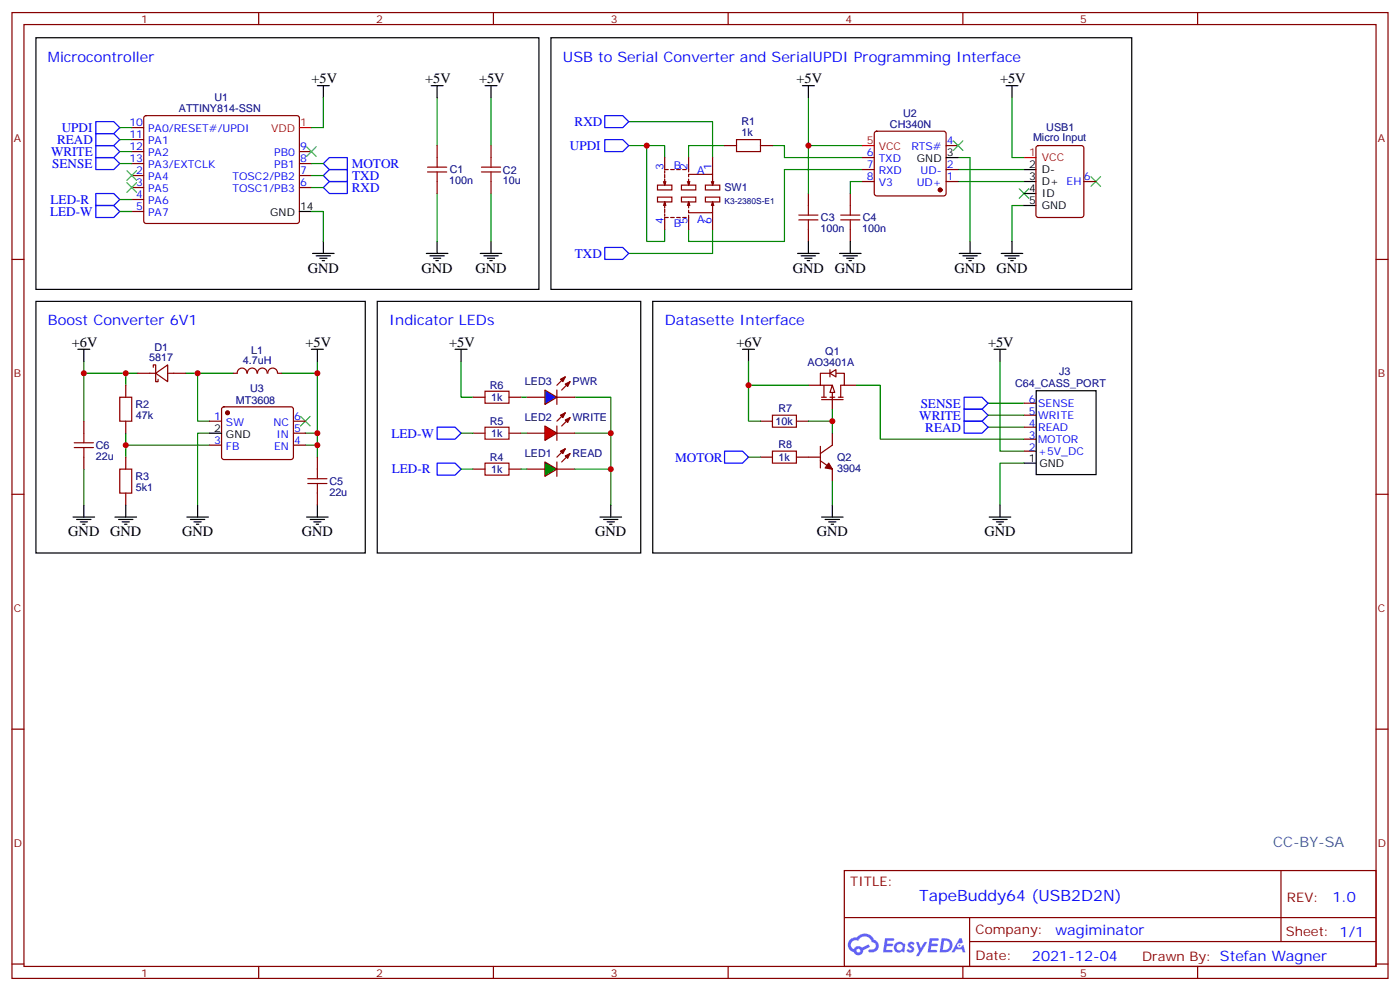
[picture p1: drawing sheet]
<svg xmlns="http://www.w3.org/2000/svg" width="412mm" height="292mm" viewBox="0 0 412 292" stroke-linecap="round" stroke-linejoin="round" font-family="sans-serif">
<g fill="none" stroke="#870000" stroke-width=".35">
<path d="M3.5 3.7h405.4v284.3h-405.4zM7.1 7.2h398.2v277.3h-398.2zM76.2 3.7v3.5M145.3 3.7v3.5M214.5 3.7v3.5M283.6 3.7v3.5M352.8 3.7v3.5M3.5 76.4h3.6M405.3 76.4h3.6M3.5 145.5h3.6M405.3 145.5h3.6M3.5 214.7h3.6"/>
<path d="M405.3 214.7h3.6M248.7 256.3h156.6v28.2h-156.6zM377.3 256.3v20.9M248.7 270.1h156.5M285.6 277.2h119.6M285.6 270.1v14.2M3.5 283.8h3.6M76.2 284.5v3.5M145.3 284.5v3.5M214.5 284.5v3.5M283.6 284.5v3.5M352.8 284.5v3.5"/>
<path d="M405.3 283.8h3.6"/>
</g>
<g fill="#5487ff">
<path d="M267.7 277.5a1.22 1.22 0 0 1 1.7 .2l-.4 .6a.47 .47 0 0 0-.3-.4 .47 .47 0 0 0-.5 .2l.1 .2a1.14 1.14 0 0 1 .8 1.8 1.14 1.14 0 0 1-1.9 0l-.2-.2 .5-.6 .7 .5a.29 .29 0 0 0 .3-.3 .29 .29 0 0 0-.2-.3 1.04 1.04 0 0 1-.6-1.7z"/>
<path d="M260.7 276.2h2.4l.3 .2-.2 .5-1.8 .1-.1 .8h1.5l.3 .4-.3 .4h-1.6l-.2 1.1h1.7l.2 .3-.2 .3-2.6 .1z"/>
<path d="M273.8 276.2h2.4l.3 .2-.1 .5-1.8 .1-.2 .8h1.6l.3 .4-.4 .4-1.6-.1-.1 1.1 1.7 .1 .2 .3-.2 .3-2.6 .1z"/>
<path d="M282.6 276.2h.7l.3 1.3-.6 .3a.69 .69 0 0 0-1 .3 .69 .69 0 0 0 .4 .9 .69 .69 0 0 0 .9-.6l.5-.2 .6 2.2h-.8l-.2-.9h-1.8l-.5 .9h-.8z"/>
<path d="M269.8 277.3h.8l.6 1.8 1.1-1.8h.9l-2.6 4.2h-.8l.9-1.5z"/>
<path d="M277.4 276.2l-.6 4.2h1.3a2.11 2.11 0 0 0 2.5-2.1 2.11 2.11 0 0 0-2.5-2.1zM278.1 277a1.39 1.39 0 0 1 1.7 1.4 1.39 1.39 0 0 1-1.8 1.2h-.3z"/>
<path d="M263.7 277.8a1.54 1.54 0 0 0-.1 2.2 1.54 1.54 0 0 0 2.2 .1l.6 .3 .3-2.3-.2-.3h-.4a1.49 1.49 0 0 0-2.4 0zM264 278.8a.94 .94 0 0 1 1.8 0 .94 .94 0 0 1-1.8 0z"/>
<path d="M250.4 276.6a2.18 2.18 0 0 0 1.1 3.7 1.44 1.44 0 0 0 1.6 .9 1.44 1.44 0 0 0 1.2-1.4l2-1.1-.5-.7-1.9 1a1.47 1.47 0 0 0-2.4 .4 1.39 1.39 0 0 1-.7-1.9 1.39 1.39 0 0 1 2-.5 2.12 2.12 0 0 1 2.2-1.3 2.12 2.12 0 0 1 1.9 1.7 1.14 1.14 0 0 1 1.1 1.4 1.14 1.14 0 0 1-1.7 .7 .43 .43 0 0 0-.5 .4 .43 .43 0 0 0 .4 .5 1.98 1.98 0 0 0 2.5-1.2 1.98 1.98 0 0 0-1.2-2.6 3.1 3.1 0 0 0-5.3-.6l-.9 .1zM252.3 279.9a.55 .55 0 0 1 1.1 0 .55 .55 0 0 1-1.1 0z"/>
<circle cx="282.6" cy="278.3" r=".26"/>
</g>
<path d="M135.8 106.4v10.5h3.5M153.5 116.9h1.7M169.3 116.9h10.6v31.8M153.5 127.5h1.7M169.3 127.5h10.6" fill="none" stroke="#008700" stroke-width=".35"/>
<path d="M134.1 102.8h3.5M135.8 102.8v3.6M176.7 152.2h6.4M177.8 152.9h4.2M178.9 153.6h2.1M179.6 154.3h.7M179.9 148.7v3.5" fill="none" stroke="#000" stroke-width=".35"/>
<path d="M142.9 115.2h7v3.5h-7zM142.9 125.8h7v3.5h-7z" fill="none" stroke="#a10000" stroke-width=".35"/>
<path d="M139.3 116.9h3.6M149.9 116.9h3.6M139.3 127.5h3.6M149.9 127.5h3.6M155.2 138.1h5.3M164 138.1h5.3" fill="none" stroke="#870000" stroke-width=".35"/>
<path d="M160.5 136l3.5 2.1-3.5 2.1z" fill="#0c0" stroke="#870000" stroke-width=".35"/>
<path d="M155.2 127.5h5.3M164 125.4v4.2M164 136v4.2M164 127.5h5.3M166.5 132.1l-2.5 2.5M166.5 121.5l-2.5 2.5M167.9 133.5l-2.4 2.5M167.9 122.9l-2.4 2.5" fill="none" stroke="#870000" stroke-width=".35"/>
<g fill="#870000" stroke="#870000" stroke-width=".35">
<path d="M166.5 134.2l1.4-.7-.7 1.4z"/>
<path d="M165.1 132.8l1.4-.7-.7 1.4z"/>
<path d="M166.5 123.6l1.4-.7-.7 1.5z"/>
<path d="M165.1 122.2l1.4-.7-.7 1.4z"/>
</g>
<path d="M160.5 125.4l3.5 2.1-3.5 2.1z" fill="#f00" stroke="#870000" stroke-width=".35"/>
<g fill="none" stroke="#008700" stroke-width=".35">
<path d="M35.3 37.6h3.5M95.2 28.8v8.8h-3.5M128.8 28.8v14.1M144.6 28.8v14.1M185.2 35.8h24.7v10.6M238.1 28.8v14.1M298.1 28.8v17.6h3.5M35.3 48.2h3.5M35.3 41.1h3.5M35.3 44.6h3.5M35.3 58.7h3.5M91.7 55.2h3.5"/>
<path d="M91.7 51.7h3.5M91.7 48.2h3.5M128.8 57v14.1M144.6 57v14.1M185.2 42.9h10.6v3.5M190.5 42.9v28.2h5.3v-3.5M213.4 42.9h-10.6v3.5M227.5 42.9h3.6v3.5h22.9M254 49.9h-22.9v21.2h-28.3v-3.5M254 53.4h-3.5v3.6M254 42.9h-15.9v14.1M282.2 46.4h3.6v24.7"/>
<path d="M282.2 53.4h19.4M282.2 49.9h19.4M35.3 62.3h3.5M91.7 62.3h3.5v8.8M209.9 67.6v7h-24.7M301.6 60.5h-3.5v10.6M24.7 109.9h15.9M24.7 106.4v17.6M37 109.9v3.5M54.7 109.9h14.1M58.2 109.9v14.1h3.5M82.9 109.9h10.6"/>
<path d="M93.5 106.4v28.2M291 118.7h10.6M294.6 106.4v26.4h7M24.7 138.1v10.6M37 131.1h24.7M37 127.5v7.1M61.7 127.5h-3.5v21.2M90 131.1h3.5M90 127.5h3.5M291 125.8h10.6M301.6 136.3h-7v12.4"/>
</g>
<g fill="none" stroke="#00f" stroke-width=".35">
<path d="M28.2 39.3h5.3l1.8 1.8-1.8 1.8h-5.3zM28.2 35.8h5.3l1.8 1.8-1.8 1.7h-5.3zM178.2 34h5.2l1.8 1.8-1.8 1.8h-5.2zM28.2 46.4h5.3l1.8 1.8-1.8 1.7h-5.3zM28.2 42.9h5.3l1.8 1.7-1.8 1.8h-5.3zM28.2 57h5.3l1.8 1.7-1.8 1.8h-5.3zM95.2 51.7l1.8-1.8h5.3v3.5h-5.3zM95.2 48.2l1.8-1.8h5.3v3.5h-5.3zM97 53.4h5.3v3.6h-5.3l-1.8-1.8zM178.2 41.1h5.2l1.8 1.8-1.8 1.7h-5.2zM28.2 60.5h5.3l1.8 1.8-1.8 1.7h-5.3zM178.2 72.8h5.2l1.8 1.8-1.8 1.8h-5.2z"/>
<path d="M284 116.9h5.3l1.7 1.8-1.7 1.8h-5.3zM284 124h5.3l1.7 1.8-1.7 1.7h-5.3z"/>
</g>
<g fill="none" stroke="#000" stroke-width=".35">
<path d="M162.3 11.1h171.1v74.1h-171.1zM93.5 25.2h3.5M95.2 25.2v3.6M127 25.2h3.5M128.8 25.2v3.6M142.9 25.2h3.5M144.6 25.2v3.6M236.4 25.2h3.5M238.1 25.2v3.6M296.3 25.2h3.6M298.1 25.2v3.6M278.7 46.4h3.5"/>
<path d="M301.6 57h3.6M301.6 53.4h3.6M301.6 49.9h3.6M88.2 62.3h3.5M92.1 74.6h6.3M93.1 75.3h4.3M94.2 76h2.1M94.9 76.7h.7M95.2 71.1v3.5M125.6 74.6h6.3M126.6 75.3h4.3M127.7 76h2.1"/>
<path d="M128.4 76.7h.7M128.8 71.1v3.5M141.5 74.6h6.3M142.5 75.3h4.3M143.6 76h2.1M144.3 76.7h.7M144.6 71.1v3.5M234.9 74.6h6.4M236 75.3h4.2M237.1 76h2.1M237.8 76.7h.7M238.1 71.1v3.5"/>
<path d="M247.3 74.6h6.3M248.4 75.3h4.2M249.4 76h2.1M250.1 76.7h.7M250.5 71.1v3.5M282.6 74.6h6.3M283.6 75.3h4.3M284.7 76h2.1M285.4 76.7h.7M285.8 71.1v3.5M294.9 74.6h6.4M296 75.3h4.2"/>
<path d="M297 76h2.2M297.7 76.7h.7M298.1 71.1v3.5M301.6 60.5h3.6M10.6 88.7h97v74.1h-97zM22.9 102.8h3.6M24.7 102.8v3.6M91.7 102.8h3.5M93.5 102.8v3.6M218.7 102.8h3.5M220.5 102.8v3.6M292.8 102.8h3.5"/>
<path d="M294.6 102.8v3.6M305.2 115h17.7v24.7h-17.7zM61.7 127.5h3.6M301.6 136.3h3.6M21.5 152.2h6.4M22.6 152.9h4.2M23.6 153.6h2.2M24.3 154.3h.7M24.7 148.7v3.5M33.9 152.2h6.3M34.9 152.9h4.3M36 153.6h2.1"/>
<path d="M36.7 154.3h.7M37 148.7v3.5M55 152.2h6.4M56.1 152.9h4.2M57.1 153.6h2.2M57.9 154.3h.7M58.2 148.7v3.5M90.3 152.2h6.4M91.4 152.9h4.2M92.4 153.6h2.1M93.1 154.3h.7M93.5 148.7v3.5"/>
<path d="M291.4 152.2h6.3M292.5 152.9h4.2M293.5 153.6h2.1M294.2 154.3h.7M294.6 148.7v3.5"/>
</g>
<g fill="none" stroke="#870000" stroke-width=".35">
<path d="M38.8 37.6h3.5M42.6 34.2l.4-.2h44.5l.5 .2 .2 .5-.1 30.7-.6 .4-44.7-.1-.5-.6v-30.4zM257.8 38.8l.4-.2h19.8l.5 .2 .2 .5v17.7l-.2 .5-.5 .2h-19.8l-.5-.3-.2-.4v-17.7zM38.8 51.7h3.5M38.8 55.2h3.5M38.8 58.7h3.5M38.8 48.2h3.5M38.8 44.6h3.5M38.8 41.1h3.5M88.2 51.7h3.5M88.2 55.2h3.5M88.2 48.2h3.5"/>
<path d="M88.2 44.6h3.5M128.8 42.9v3.5M128.8 53.4v3.6M144.6 42.9v3.5M144.6 53.4v3.6M193.7 58h4.2v1.4h-4.2zM193.7 54.5h4.2v1.4h-4.2zM195.4 53.4l.4 1.1M195.8 52.7v1.8l.3-1.1M195.8 46.4v3.5h1M195.8 50.3v.7M195.8 51.3v1.1"/>
<path d="M195.8 59.4l-.4 1.1M197.6 49.9h1M199.3 49.9h1.1M200.7 58h4.3v1.4h-4.3zM200.7 54.5h4.3v1.4h-4.3zM201.1 49.9h1M202.5 53.4l.3 1.1M202.8 52.7v1.8l.4-1.1M202.8 52v-.7h7.1v3.2l.4-1.1M202.8 46.4v4.2M202.8 59.4l-.3 1.1M207.8 58h4.2v1.4h-4.2z"/>
<path d="M207.8 54.5h4.2v1.4h-4.2zM209.5 53.4l.4 1.1M209.9 46.4v4.9M209.9 59.4l-.4 1.1M213.4 42.9h3.6M224 42.9h3.5M238.1 57v3.5M250.5 57v3.5M254 53.4h3.5M254 49.9h3.5M254 46.4h3.5M278.7 53.4h3.5"/>
<path d="M278.7 49.9h3.5M278.7 42.9h3.5M305.4 43.1l.5-.2h12.7l.6 .4 .1 20-.5 .7h-12.9l-.7-.4v-20zM319.3 53.4h3.5M38.8 62.3h3.5M195.8 61.6v1M195.8 63v.7M196.1 60.5l-.3-1.1v1.8M196.8 64h-1v3.6M197.6 64h1M199.3 64h1.1M201.1 64h1"/>
<path d="M202.8 63.3v4.3M203.2 60.5l-.4-1.1v1.8M209.9 62.6v5M210.3 60.5l-.4-1.1v3.2h-7.1v-.7M238.1 67.6v3.5M250.5 67.6v3.5M37 113.4v3.5M40.6 109.9h5.3M45.2 108.1v-.7h.7v5h.7v-.7M45.9 109.9l3.5-2.5v5zM49.4 109.9h5.3M65.5 120l.5-.2h19.7l.5 .2 .2 .5v14.4l-.7 .4-20-.1-.4-.6v-14.1z"/>
<path d="M72.7 109.9a1.41 1.41 0 0 0-1.4-1.5 1.41 1.41 0 0 0-1.4 1.5h-1.1M72.9 109.9a1.41 1.41 0 0 1 1.4-1.5 1.41 1.41 0 0 1 1.4 1.5M75.9 109.9a1.41 1.41 0 0 1 1.4-1.5 1.41 1.41 0 0 1 1.4 1.5M78.9 109.9a1.41 1.41 0 0 1 1.4-1.5 1.41 1.41 0 0 1 1.4 1.5M81.8 109.9h1.1M155.2 116.9h5.3M164 116.9h5.3M301.6 118.7h3.6M24.7 124v3.5M24.7 134.6v3.5M37 124v3.5M37 134.6v3.5"/>
<path d="M61.7 124h3.6M61.7 131.1h3.6M86.4 124h3.6M86.4 131.1h3.6M86.4 127.5h3.6M93.5 134.6v3.5M301.6 122.2h3.6M301.6 125.8h3.6M301.6 129.3h3.6M301.6 132.8h3.6M37 145.2v3.5M93.5 145.2v3.5"/>
</g>
<g fill="none" stroke="#a10000" stroke-width=".35">
<path d="M125.9 50.6h5.7M125.9 49.2h5.7M128.8 46.4v2.8M128.8 50.6v2.8M141.8 50.6h5.7M141.8 49.2h5.7M144.6 46.4v2.8M144.6 50.6v2.8M217 41.1h7v3.5h-7zM235.3 64.7h5.6M235.3 63.3h5.6M238.1 60.5v2.8"/>
<path d="M238.1 64.7v2.9M247.6 64.7h5.7M247.6 63.3h5.7M250.5 60.5v2.8M250.5 64.7v2.9M35.3 116.9h3.5v7.1h-3.5zM21.9 131.8h5.6M21.9 130.4h5.6M24.7 127.5v2.9M24.7 131.8v2.8M35.3 138.1h3.5v7.1h-3.5zM93.5 138.1v2.8"/>
<path d="M90.7 142.3h5.6M90.7 140.9h5.6M93.5 142.3v2.9"/>
</g>
<g fill="none" stroke="#3c3" stroke-width=".35">
<path d="M37.4 50.3l2.8 2.8M37.4 53.8l2.8 2.8M40.2 50.3l-2.8 2.8M40.2 53.8l-2.8 2.8M90.3 43.2l2.8 2.8M93.1 43.2l-2.8 2.8M280.8 41.5l2.8 2.8M283.6 41.5l-2.8 2.8M300.2 55.6l2.8 2.8M303 55.6l-2.8 2.8M321.4 52l2.8 2.9M324.2 52l-2.8 2.9"/>
<path d="M88.5 122.6l2.9 2.8M91.4 122.6l-2.9 2.8"/>
</g>
<path d="M88.2 37.6h3.5M254 42.9h3.5M301.6 46.4h3.6" fill="none" stroke="#f00" stroke-width=".35"/>
<g fill="#870000" stroke="#870000" stroke-width=".35">
<circle cx="276.9" cy="55.9" r=".53"/>
<circle cx="67" cy="121.5" r=".53"/>
</g>
<path d="M160.5 114.8l3.5 2.1-3.5 2.2z" fill="#00f" stroke="#870000" stroke-width=".35"/>
<g fill="none" stroke="#870000" stroke-width=".35">
<path d="M164 114.8v4.3M166.5 110.9l-2.5 2.5M167.9 112.4l-2.4 2.4M242 116.9h1.4M242 117.7h6.4M242.7 113.4v3.5M244.5 108.8v2.1M244.5 109.9h-2.8v3.5h3.5v3.5M244.5 116.9h1.4M246.2 109.9h2.5v3.5h-1.1v3.5M246.9 116.9h1.5M139.3 138.1h3.6"/>
<path d="M149.9 138.1h3.6"/>
</g>
<g fill="#870000" stroke="#870000" stroke-width=".35">
<path d="M166.5 113.1l1.4-.7-.7 1.4z"/>
<path d="M165.1 111.7l1.4-.8-.7 1.5z"/>
</g>
<path d="M142.9 136.3h7v3.6h-7z" fill="none" stroke="#a10000" stroke-width=".35"/>
<path d="M135.8 138.1h3.5M135.8 127.5h3.5M153.5 138.1h1.7M169.3 138.1h10.6" fill="none" stroke="#008700" stroke-width=".35"/>
<path d="M128.8 125.8h5.3l1.7 1.7-1.7 1.8h-5.3zM128.8 136.3h5.3l1.7 1.8-1.7 1.8h-5.3z" fill="none" stroke="#00f" stroke-width=".35"/>
<path d="M10.6 11.1h148.1v74.1h-148.1zM111.1 88.7h77.6v74.1h-77.6z" fill="none" stroke="#000" stroke-width=".35"/>
<g fill="#fff" stroke="#870000" stroke-width=".35">
<path d="M244.5 109.9l1.7-1.1v2.1z"/>
<path d="M245.2 113.4l.7 2.1h-1.4z"/>
</g>
<path d="M238.1 113.4h3.6M245.2 116.9v3.6M248.7 113.4h3.5M224 134.6h3.5M224 124h3.5M234.6 134.6h7.1M234.6 124h3.5M241.7 135.6l3.5 2.5v3.5M241.7 131.4v6.4M245.2 127.5v3.6l-3.5 2.4" fill="none" stroke="#870000" stroke-width=".35"/>
<path d="M244.1 136.3l1.1 1.8-2.1-.3z" fill="#870000" stroke="#870000" stroke-width=".35"/>
<path d="M227.5 122.2h7.1v3.6h-7.1zM227.5 132.8h7.1v3.5h-7.1z" fill="none" stroke="#a10000" stroke-width=".35"/>
<path d="M192.3 88.7h141.1v74.1h-141.1zM242 152.2h6.4M243.1 152.9h4.2M244.1 153.6h2.1M244.8 154.3h.7M245.2 148.7v3.5" fill="none" stroke="#000" stroke-width=".35"/>
<path d="M220.5 106.4v17.6h3.5M220.5 113.4h17.6M252.2 113.4h7.1v15.9h42.3M220.5 134.6h3.5M238.1 124h7.1M245.2 120.5v7M291 122.2h10.6M245.2 141.6v7.1" fill="none" stroke="#008700" stroke-width=".35"/>
<path d="M213.4 132.8h5.3l1.8 1.8-1.8 1.7h-5.3zM284 120.5h5.3l1.7 1.7-1.7 1.8h-5.3z" fill="none" stroke="#00f" stroke-width=".35"/>
<g fill="#c00">
<circle cx="37" cy="131.1" r=".88"/>
<circle cx="37" cy="109.9" r=".88"/>
<circle cx="24.7" cy="109.9" r=".88"/>
<circle cx="58.2" cy="109.9" r=".88"/>
<circle cx="93.5" cy="109.9" r=".88"/>
<circle cx="93.5" cy="131.1" r=".88"/>
<circle cx="93.5" cy="127.5" r=".88"/>
<circle cx="190.5" cy="42.9" r=".88"/>
<circle cx="238.1" cy="42.9" r=".88"/>
<circle cx="179.9" cy="127.5" r=".88"/>
<circle cx="179.9" cy="138.1" r=".88"/>
<circle cx="245.2" cy="124" r=".88"/>
<circle cx="220.5" cy="113.4" r=".88"/>
</g>
<text font-size="4.6" fill="#00f" x="270.8" y="265.3">TapeBuddy64 (USB2D2N)</text>
<g font-size="4.2" fill="#00f">
<text x="14.1" y="18.2">Microcontroller</text>
<text x="165.8" y="18.2">USB to Serial Converter and SerialUPDI Programming Interface</text>
<text x="14.1" y="95.8">Boost Converter 6V1</text>
<text x="114.7" y="95.8">Indicator LEDs</text>
<text x="195.8" y="95.8">Datasette Interface</text>
<text x="392.5" y="265.6">1.0</text>
<text x="310.9" y="275.1">wagiminator</text>
<text x="304" y="282.9">2021-12-04</text>
</g>
<g font-size="4.2">
<text x="91.7" y="24.5">+5V</text>
<text x="125.2" y="24.5">+5V</text>
<text x="141.1" y="24.5">+5V</text>
<text x="234.6" y="24.5">+5V</text>
<text x="294.6" y="24.5">+5V</text>
<text x="90.7" y="80.3">GND</text>
<text x="124.2" y="80.3">GND</text>
<text x="140.1" y="80.3">GND</text>
<text x="233.5" y="80.3">GND</text>
<text x="245.9" y="80.3">GND</text>
<text x="281.2" y="80.3">GND</text>
<text x="293.5" y="80.3">GND</text>
<text x="21.2" y="102.1">+6V</text>
<text x="90" y="102.1">+5V</text>
<text x="132.3" y="102.1">+5V</text>
<text x="217" y="102.1">+6V</text>
<text x="291" y="102.1">+5V</text>
<text x="20.1" y="157.9">GND</text>
<text x="32.5" y="157.9">GND</text>
<text x="53.6" y="157.9">GND</text>
<text x="88.9" y="157.9">GND</text>
<text x="175.3" y="157.9">GND</text>
<text x="240.6" y="157.9">GND</text>
<text x="290" y="157.9">GND</text>
</g>
<text font-size="4.2" fill="#0099b0" x="375" y="249.2">CC-BY-SA</text>
<g font-size="3.9" fill="#00f">
<text x="18.2" y="38.8">UPDI</text>
<text x="169.2" y="37.1">RXD</text>
<text x="15" y="45.9">WRITE</text>
<text x="16.8" y="42.4">READ</text>
<text x="167.9" y="44.1">UPDI</text>
<text x="15.4" y="49.5">SENSE</text>
<text x="103.6" y="49.4">MOTOR</text>
<text x="103.7" y="52.9">TXD</text>
<text x="103.6" y="56.5">RXD</text>
<text x="14.8" y="63.5">LED-W</text>
<text x="14.9" y="60">LED-R</text>
<text x="169.4" y="75.9">TXD</text>
<text x="270.8" y="123.5">WRITE</text>
<text x="271.2" y="120">SENSE</text>
<text x="115.3" y="128.8">LED-W</text>
<text x="272.6" y="127.1">READ</text>
<text x="198.9" y="135.9">MOTOR</text>
<text x="115.4" y="139.4">LED-R</text>
</g>
<g font-size="3.9" fill="#800">
<text x="250.5" y="260.9">TITLE:</text>
<text x="379.1" y="265.6">REV:</text>
<text x="287.4" y="275.1">Company:</text>
<text x="378.7" y="275.7">Sheet: 1/1</text>
<text x="287.4" y="282.8">Date:</text>
<text x="336.4" y="282.8">Drawn By: Stefan Wagner</text>
</g>
<g font-size="3.2" fill="#800">
<text x="41.6" y="6.7">1</text>
<text x="110.8" y="6.7">2</text>
<text x="179.9" y="6.7">3</text>
<text x="249.1" y="6.7">4</text>
<text x="318.2" y="6.7">5</text>
<text x="4.1" y="41.8">A</text>
<text x="405.9" y="41.8">A</text>
<text x="4.1" y="110.9">B</text>
<text x="405.9" y="110.9">B</text>
<text x="4.1" y="180.1">C</text>
<text x="405.9" y="180.1">C</text>
<text x="4.1" y="249.2">D</text>
<text x="405.9" y="249.2">D</text>
<text x="41.6" y="287.5">1</text>
<text x="110.8" y="287.5">2</text>
<text x="179.9" y="287.5">3</text>
<text x="249.1" y="287.5">4</text>
<text x="318.2" y="287.5">5</text>
</g>
<g font-size="3.2" fill="#000080">
<text x="63.2" y="29.8">U1</text>
<text x="52.7" y="33.1">ATTINY814-SSN</text>
<text x="266" y="34.4">U2</text>
<text x="218.4" y="40">1k</text>
<text x="218.4" y="36.8">R1</text>
<text x="262.2" y="37.6">CH340N</text>
<text x="304.3" y="41.5">Micro Input</text>
<text x="308.2" y="38.6">USB1</text>
<text x="132.5" y="51.1">C1</text>
<text x="148.2" y="51.1">C2</text>
<text x="132.3" y="54.2">100n</text>
<text x="148.2" y="54.2">10u</text>
<text x="213.4" y="56.3">SW1</text>
<text x="241.8" y="65.2">C3</text>
<text x="254.2" y="65.2">C4</text>
<text x="241.7" y="68.4">100n</text>
<text x="254" y="68.4">100n</text>
<text x="43.9" y="106.4">5817</text>
<text x="45.5" y="103.2">D1</text>
<text x="71.5" y="107.2">4.7uH</text>
<text x="74" y="104.1">L1</text>
<text x="237.9" y="107.8">AO3401A</text>
<text x="243.1" y="104.6">Q1</text>
<text x="154.6" y="113.5">LED3</text>
<text x="168.7" y="113.5">PWR</text>
<text x="299" y="113.9">C64_CASS_PORT</text>
<text x="312" y="110.4">J3</text>
<text x="69.5" y="118.8">MT3608</text>
<text x="73.7" y="115.5">U3</text>
<text x="144.3" y="114.5">R6</text>
<text x="144.7" y="118.1">1k</text>
<text x="39.9" y="120.2">R2</text>
<text x="40" y="123.4">47k</text>
<text x="144.3" y="125.1">R5</text>
<text x="154.6" y="124.1">LED2</text>
<text x="168.6" y="124.1">WRITE</text>
<text x="228.4" y="125.1">10k</text>
<text x="229.3" y="121.3">R7</text>
<text x="144.7" y="128.7">1k</text>
<text x="229.3" y="131.8">R8</text>
<text x="28.2" y="135.4">22u</text>
<text x="28.2" y="132.2">C6</text>
<text x="144.3" y="135.7">R4</text>
<text x="154.6" y="134.7">LED1</text>
<text x="168.6" y="134.7">READ</text>
<text x="229.3" y="135.7">1k</text>
<text x="246.6" y="135.7">Q2</text>
<text x="39.9" y="141.4">R3</text>
<text x="97" y="142.8">C5</text>
<text x="144.7" y="139.2">1k</text>
<text x="246.6" y="138.9">3904</text>
<text x="40" y="144.5">5k1</text>
<text x="97" y="145.9">22u</text>
</g>
<g font-size="3.2" fill="#00f">
<text x="38.1" y="37.2">10</text>
<text x="38.1" y="40.7">11</text>
<text x="43.6" y="39">PA0/RESET#/UPDI</text>
<text x="38.1" y="44.3">12</text>
<text x="38.1" y="47.8">13</text>
<text x="43.6" y="42.5">PA1</text>
<text x="43.6" y="46">PA2</text>
<text x="80.8" y="46">PB0</text>
<text x="88.4" y="47.8">8</text>
<text x="88.4" y="44.3">9</text>
<text x="255.3" y="46">6</text>
<text x="258.8" y="47.8">TXD</text>
<text x="268.5" y="44.3">RTS#</text>
<text x="278.9" y="42.5">4</text>
<text x="40.1" y="51.3">2</text>
<text x="43.6" y="53.1">PA4</text>
<text x="43.6" y="49.6">PA3/EXTCLK</text>
<text x="68.5" y="53.1">TOSC2/PB2</text>
<text x="80.8" y="49.6">PB1</text>
<text x="88.4" y="51.3">7</text>
<text x="195.4" y="49.9" transform="rotate(-90 195.4 49.9)">3</text>
<text x="198.5" y="49.7">B</text>
<text x="202.5" y="49.9" transform="rotate(-90 202.5 49.9)">2</text>
<text x="205.3" y="51.3">A</text>
<text x="209.5" y="49.9" transform="rotate(-90 209.5 49.9)">1</text>
<text x="255.3" y="49.6">7</text>
<text x="255.3" y="53.1">8</text>
<text x="258.8" y="51.3">RXD</text>
<text x="271.2" y="51.3">UD-</text>
<text x="278.9" y="53.1">1</text>
<text x="278.9" y="49.6">2</text>
<text x="319.3" y="53.1">6</text>
<text x="40.1" y="54.9">3</text>
<text x="40.1" y="58.4">4</text>
<text x="43.6" y="56.6">PA5</text>
<text x="68.5" y="56.6">TOSC1/PB3</text>
<text x="88.4" y="54.9">6</text>
<text x="258.8" y="54.9">V3</text>
<text x="270" y="54.9">UD+</text>
<text x="40.1" y="61.9">5</text>
<text x="43.6" y="60.1">PA6</text>
<text x="43.6" y="63.7">PA7</text>
<text x="205.3" y="65.5">A</text>
<text x="195.4" y="66" transform="rotate(-90 195.4 66)">4</text>
<text x="198.5" y="66.9">B</text>
<text x="202.5" y="66" transform="rotate(-90 202.5 66)">5</text>
<text x="209.5" y="66" transform="rotate(-90 209.5 66)">6</text>
<text x="303" y="118.5">6</text>
<text x="305.8" y="119.9">SENSE</text>
<text x="63.1" y="123.6">1</text>
<text x="66.6" y="125.4">SW</text>
<text x="80.5" y="125.4">NC</text>
<text x="86.6" y="123.6">6</text>
<text x="303" y="122">5</text>
<text x="303" y="125.6">4</text>
<text x="305.8" y="123.5">WRITE</text>
<text x="63.1" y="130.7">3</text>
<text x="81.4" y="128.9">IN</text>
<text x="86.6" y="130.7">4</text>
<text x="86.6" y="127.2">5</text>
<text x="303" y="129.1">3</text>
<text x="305.8" y="127">READ</text>
<text x="305.8" y="130.5">MOTOR</text>
<text x="66.6" y="132.5">FB</text>
<text x="80.7" y="132.5">EN</text>
<text x="303" y="132.6">2</text>
<text x="305.8" y="134">+5V_DC</text>
</g>
<g font-size="3.2" fill="#f00">
<text x="79.8" y="39">VDD</text>
<text x="88.4" y="37.2">1</text>
<text x="255.3" y="42.5">5</text>
<text x="258.8" y="44.3">VCC</text>
<text x="303.1" y="46">1</text>
<text x="306.9" y="47.4">VCC</text>
</g>
<g font-size="3.2">
<text x="270.1" y="47.8">GND</text>
<text x="278.9" y="46">3</text>
<text x="303.1" y="53.1">3</text>
<text x="303.1" y="49.6">2</text>
<text x="306.9" y="51">D-</text>
<text x="303.1" y="56.6">4</text>
<text x="306.9" y="58">ID</text>
<text x="306.9" y="54.5">D+ EH</text>
<text x="79.6" y="63.7">GND</text>
<text x="88.4" y="61.9">14</text>
<text x="303.1" y="60.1">5</text>
<text x="306.9" y="61.6">GND</text>
<text x="63.1" y="127.2">2</text>
<text x="66.6" y="128.9">GND</text>
<text x="303" y="136.2">1</text>
<text x="306.2" y="137.6">GND</text>
</g>
<text font-size="2.5" fill="#000080" x="213.4" y="60">K3-2380S-E1</text>
</svg>
